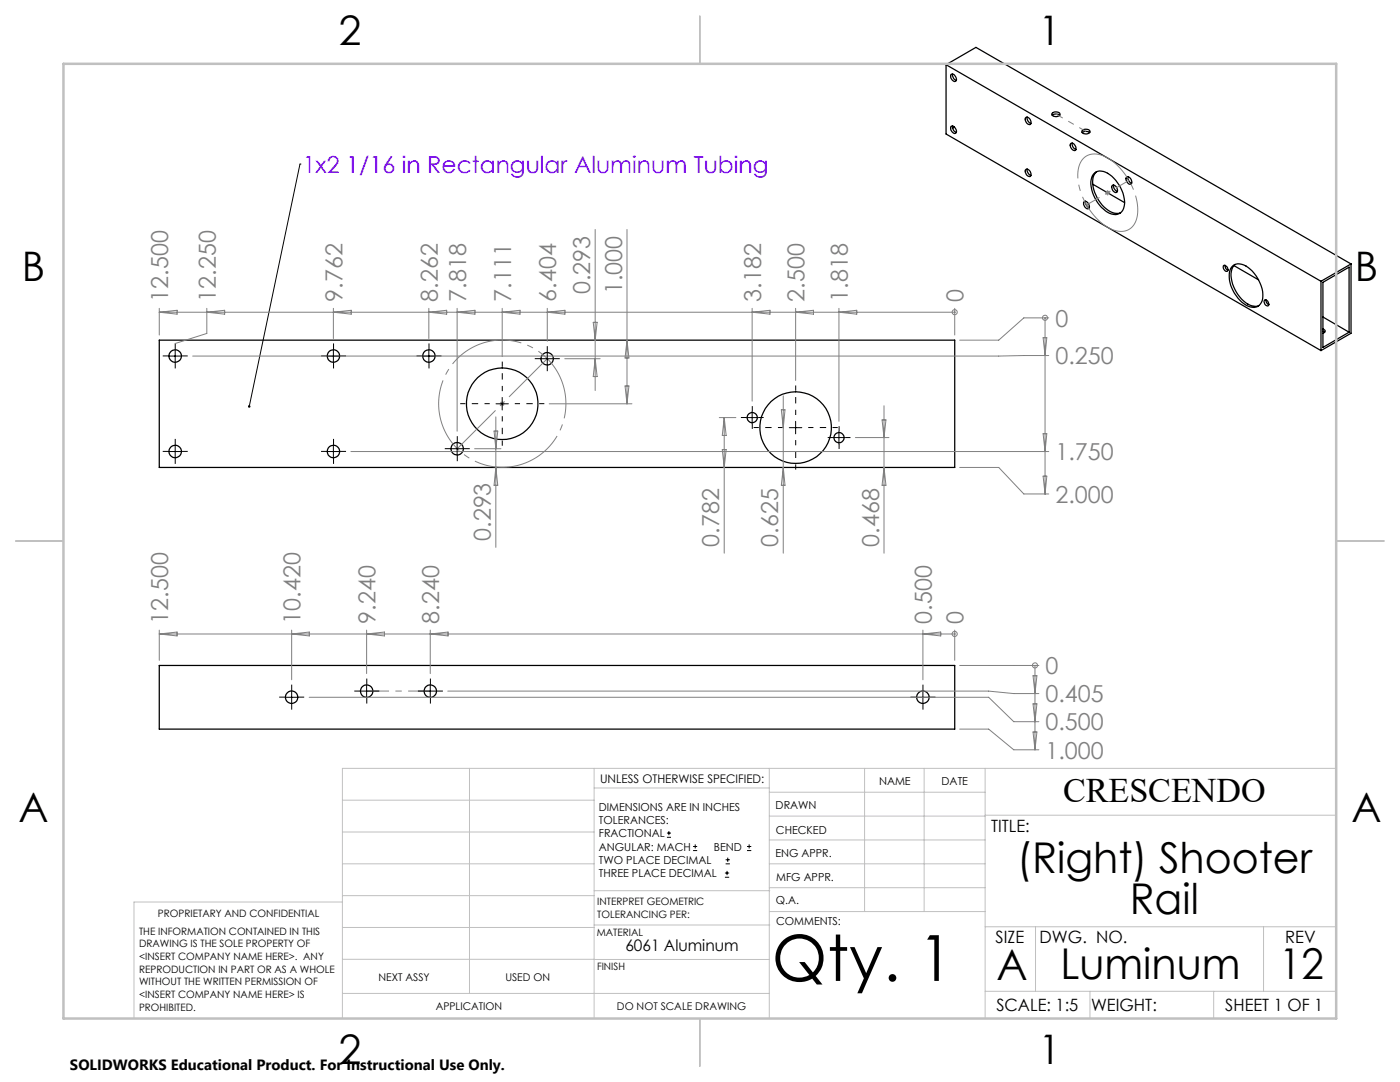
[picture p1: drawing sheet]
<svg xmlns="http://www.w3.org/2000/svg" width="279mm" height="216mm" viewBox="0 0 279 216" stroke-linecap="round" stroke-linejoin="round" font-family="sans-serif">
<g fill="none" stroke="#000" stroke-width=".25">
<path d="M188.8 12.9l6-3.4 74.8 43.2M188.8 12.9l74.8 43.2M188.8 12.9v13.8l74.8 43.3M189.8 14.9a.91 .91 0 0 1 .9 .3 .91 .91 0 0 1 0 1 1.01 1.01 0 0 1-.9-1.3zM190.1 14.8a1.2 1.2 0 0 0 .8 1.3M189.8 25.2a.9 .9 0 0 1 1.1 1.1l-.1 .2a.8 .8 0 0 1-.8-.1 .8 .8 0 0 1-.3-.9zM190.1 25.2a1.2 1.2 0 0 0 .8 1.2M190.5 25.4l-.4 .2M204.7 33.8a.89 .89 0 0 1 1.1 1.1 .57 .57 0 0 1-.7 .3 .57 .57 0 0 1-.4-.6l-.1-.2zM204.7 23.5a.89 .89 0 0 1 1.1 1.1 .57 .57 0 0 1-.7 .2 .57 .57 0 0 1-.4-.6l-.1-.2zM205 23.4a1.21 1.21 0 0 0 .7 1.3M205 33.7a1.28 1.28 0 0 0 .7 1.3"/>
<path d="M210 22.6a1.02 1.02 0 0 1 1.6 .2 .93 .93 0 0 1-.9 .5 .93 .93 0 0 1-.8-.6zM210 23a1.23 1.23 0 0 1 1.5 0M213.7 28.6a.87 .87 0 0 1 1 1.1v.2a.82 .82 0 0 1-.9-.1 .82 .82 0 0 1-.2-.8zM214 28.5a1.16 1.16 0 0 0 .7 1.3M216 26.5a1.23 1.23 0 0 1 1.5 0M216 26a.87 .87 0 0 1 .9-.2 .87 .87 0 0 1 .6 .6 .98 .98 0 0 1-1.6-.2zM218.1 36.8l6.3 3.6M218.5 34.5a2.66 2.66 0 0 1 3.4 .7 6.9 6.9 0 0 1 2.4 6.3 2 2 0 0 1-3.2 .9 7.3 7.3 0 0 1-3.3-6.6l.2-.7zM218.9 34.3a3.7 3.7 0 0 0-.4 4.1 5.9 5.9 0 0 0 4.4 4.2l.7-.1M222 37a.89 .89 0 0 1 1 1.1 .42 .42 0 0 1-.4 .3 .42 .42 0 0 1-.4-.2l-.3-.7zM222.2 36.9a1.21 1.21 0 0 0 .8 1.3M224.8 35.3a.87 .87 0 0 1 .9 .5 .87 .87 0 0 1-.1 1 1.08 1.08 0 0 1-.8-1.5z"/>
<path d="M225.1 35.3a1.2 1.2 0 0 0 .7 1.2M216.4 40.3a.89 .89 0 0 1 1 1 .42 .42 0 0 1-.4 .4 .42 .42 0 0 1-.4-.3l-.3-.6zM216.6 40.1a1.21 1.21 0 0 0 .8 1.4M244.2 53a.69 .69 0 0 1 .7 .3 .69 .69 0 0 1 0 .9 .88 .88 0 0 1-.7-1.2zM244.5 53l.1 .6 .4 .3M246.1 53a2.67 2.67 0 0 1 3.4 .7 7 7 0 0 1 2.4 6.3 2 2 0 0 1-3.2 .9 7 7 0 0 1-3.2-7zM246.2 53l5 2.8M246.5 52.8a3.5 3.5 0 0 0-.5 3.9 6.2 6.2 0 0 0 4.3 4.4l.9-.1M252.4 59.8a.77 .77 0 0 1 .7 .5 .77 .77 0 0 1-.1 .8 .82 .82 0 0 1-.6-1.3zM252.7 59.8v.5l.5 .5M263.6 56.1v13.9M264 56.3l5.2-3v13l-5.2 3z"/>
<path d="M269.6 52.7v13.8l-6 3.5M269.6 52.7l-6 3.4M31.8 67.9h158.7v25.4h-158.7zM264 65.7a.42 .42 0 0 1 .5 .4 .42 .42 0 0 1-.5 .4M264 66.1l.4 .2M264 63.3l5.2 3M31.8 132.8h158.7v12.7h-158.7z"/>
<circle cx="35" cy="71" r="1.23"/>
<circle cx="66.5" cy="71" r="1.24"/>
<circle cx="85.6" cy="71" r="1.24"/>
<circle cx="109.2" cy="71.6" r="1.24"/>
<circle cx="35" cy="90.1" r="1.23"/>
<circle cx="66.5" cy="90.1" r="1.24"/>
<circle cx="91.2" cy="89.6" r="1.24"/>
<circle cx="100.2" cy="80.6" r="7.1"/>
<circle cx="150.1" cy="83.3" r="1.02"/>
<circle cx="158.8" cy="85.3" r="7.1"/>
<circle cx="167.4" cy="87.3" r="1.02"/>
<circle cx="58.2" cy="139.1" r="1.24"/>
<circle cx="73.2" cy="137.9" r="1.24"/>
<circle cx="85.9" cy="137.9" r="1.24"/>
<circle cx="184.2" cy="139.1" r="1.24"/>
</g>
<g fill="none" stroke="#000" stroke-width=".2">
<path d="M59.9 32.7h.1M59.9 32.7l-10.2 48.4M33.7 71h2.5M35 69.8v2.5M65.3 71h2.5M66.5 69.8v2.5M84.3 71h2.6M85.6 69.8v2.5M100.2 79.3v2.5M108 71.6h2.5M109.2 70.3v2.5M33.7 90.1h2.5"/>
<path d="M35 88.8v2.5M65.3 90.1h2.5M66.5 88.8v2.5M90 89.5h2.5M91.2 88.3v2.5M99 80.6h2.5M148.9 83.3h2.5M150.1 82.1v2.5M157.5 85.3h2.5M158.8 84.1v2.5M166.2 87.3h2.5M167.4 86.1v2.5"/>
<path d="M56.9 139.1h2.5M58.2 137.9v2.5M71.9 137.9h2.5M73.2 136.7v2.5M84.6 137.9h2.5M85.9 136.7v2.5M182.9 139.1h2.5M184.2 137.9v2.5M133.1 167.1h.8M133.1 166.2h.8M133.5 165.8v.9M138.3 169.7h.8"/>
<path d="M138.3 168.9h.8M138.7 168.5v.8M144.7 175h.8M144.7 174.2h.8M144.8 172.4h.9M144.8 171.6h.9M145.1 173.8v.8M145.2 171.1v.9M149.1 169.7h.8M149.1 168.9h.8M149.5 168.5v.8"/>
</g>
<g fill="none" stroke="#808080" stroke-width=".2">
<path d="M220.6 38.5h.9M220.7 38.1l.7 .7M221.1 38v1M221.4 38.1l-.7 .7M118.8 45.8v32.1M125.1 45.8v34.8M31.8 61.5v5.4M31.8 62.3l3.5-.4v.8zM31.8 62.3h158.7M41.3 61.5v5l-6.3 2M41.3 62.3l3.5-.4v.8zM66.5 61.5v6.1"/>
<path d="M66.5 62.3l3.6-.4v.8zM85.6 61.5v6.1M85.6 62.3l3.5-.4v.8zM91.2 61.5v24.5M91.2 62.3l3.6-.4v.8zM100.2 61.5v9.7M100.2 62.3l3.6-.4v.8zM109.2 61.5v6.6M109.2 62.3l3.5-.4v.8zM112.7 71.6h7.1M118.4 64.3h.8l-.4 3.6zM118.8 71.6l.4 3.5h-.8z"/>
<path d="M124.7 77h.8l-.4 3.6zM125.1 67.9l.4 3.5h-.8zM150.1 61.5v18.5M150.1 62.3l3.6-.4v.8zM156.3 79v31.4M158.8 61.5v14.4M158.8 62.3l3.5-.4v.8zM167.4 61.5v22.6M167.4 62.3l3.6-.4v.8zM190.5 62.3h.1M190.5 61.5v5.4M208.2 67.4h.7l-.3 3.5z"/>
<path d="M208.6 63.4v35.2M208.6 63.4h.1M209.3 63.4h-5l-5 4.5h-7.8M209.3 70.9l-170.8 .1M70 90.1h139.3M94.7 89.5h5.3M98.6 86h.7l-.3 3.5zM99 83.2v26M99 93.3l.3 3.5h-.7zM99.7 80.6h1M99.9 80.2l.7 .7M100.2 80.1v1"/>
<path d="M100.6 80.2l-.7 .7M109.6 80.6h16.5M143.5 83.3h3.4M144.1 89.7h.8l-.4 3.6zM144.5 83.3v27.1M144.5 83.3l.4 3.6h-.8zM155.9 81.8h.8l-.4 3.5zM156.3 93.3l.4 3.5h-.8zM170.7 87.3h6.7M176 83.8h.8l-.4 3.5zM176.4 93.3l.4 3.5h-.8zM176.4 81v29.4"/>
<path d="M191.5 93.3h7.8l5 5.3h5M208.2 95h.7l-.3 3.6zM208.2 86.5h.7l-.3 3.6zM31.8 126.5h158.7M31.8 125.7v6.1M31.8 126.5l3.5-.4v.8zM58.2 125.7v9.9M58.2 126.5l3.5-.4v.8zM61.7 139.1h135.6l5 4.9h5M73.2 125.7v8.7M73.2 126.5l3.5-.4v.8zM85.9 125.7v8.7"/>
<path d="M85.9 126.5l3.5-.4v.8zM89.4 137.9h107.9l5 .5h5M184.2 125.7v9.9M184.2 126.5l3.5-.4v.8zM190.5 126.5h.1M190.5 125.7v6.1M191.5 132.8h15.8M206.2 134.8h.7l-.3 3.6zM206.6 132.8v16.8M206.6 132.8h.1M191.5 145.5h5.8l5 4.1h5M206.2 146h.7l-.3 3.6z"/>
<path d="M206.2 140.4h.7l-.3 3.6z"/>
<circle cx="190.5" cy="62.3" r=".5"/>
<circle cx="208.6" cy="63.4" r=".5"/>
<circle cx="190.5" cy="126.5" r=".5"/>
<circle cx="206.6" cy="132.8" r=".51"/>
</g>
<path d="M222.8 46.1a3.4 3.4 0 0 0 4.2-3.5 12.7 12.7 0 0 0-7-11.6 3.4 3.4 0 0 0-4.9 3.1 12.6 12.6 0 0 0 7.2 11.8l.5 .2" fill="none" stroke="#808080" stroke-width=".2" stroke-dasharray="15.2 1.3 1.3 1.3" stroke-dashoffset="5.3" stroke-linecap="butt"/>
<path d="M104 92.7a12.7 12.7 0 0 0 5.1-21.2 12.7 12.7 0 0 0-21.1 5.5 12.7 12.7 0 0 0 15 15.9l1-.2" fill="none" stroke="#808080" stroke-width=".2" stroke-dasharray="15.2 1.3 1.3 1.3" stroke-dashoffset="5.8" stroke-linecap="butt"/>
<path d="M100.2 78v-5.8M97.7 80.5h-5.9M100.2 83v5.9M102.7 80.5h5.9M156.3 85.3h-5.9M158.8 82.8v-5.9M158.8 87.8v5.9M161.3 85.3h5.9" fill="none" stroke="#000" stroke-width=".2" stroke-dasharray="15.2 1.3 1.3 1.3" stroke-dashoffset="14.2" stroke-linecap="butt"/>
<g fill="none" stroke="#000" stroke-width=".2" stroke-dasharray="15.2 1.3 1.3 1.3" stroke-linecap="butt">
<path d="M33.7 71h-1.2M35 69.8v-1.3M35 72.3v1.2M36.2 71h1.3M65.3 71h-1.2M66.6 69.8v-1.3M66.6 72.3v1.2M67.8 71h1.3M84.4 71h-1.3M85.6 69.8v-1.3M85.6 72.3v1.2M86.9 71h1.2"/>
<path d="M108 71.6h-1.3M109.2 70.3v-1.2M109.2 72.8v1.3M110.5 71.6h1.2M33.7 90.1h-1.2M35 88.8v-1.2M35 91.3v1.3M36.2 90.1h1.3M65.3 90.1h-1.2M66.6 88.8v-1.2M66.6 91.3v1.3M67.8 90.1h1.3"/>
<path d="M90 89.5h-1.2M91.3 88.3v-1.3M91.3 90.8v1.2M92.5 89.5h1.3M148.9 83.3h-1M150.1 82.1v-1.1M150.1 84.6v1M151.4 83.3h1M166.2 87.3h-1M167.5 86.1v-1.1M167.5 88.6v1M168.7 87.3h1"/>
<path d="M57 139.1h-1.3M58.2 137.9v-1.3M59.5 139.1h1.2M71.9 137.9h-1.2M73.2 136.6v-1.2M73.2 139.1v1.3M74.4 137.9h1.3M84.6 137.9h-1.2M85.9 136.6v-1.2M85.9 139.1v1.3M87.1 137.9h1.3M182.9 139.1h-1.2"/>
<path d="M184.2 137.9v-1.3M185.4 139.1h1.3M58.2 140.4v1.2M184.2 140.4v1.2"/>
</g>
<path d="M225.3 36l-8.5 4.9" fill="none" stroke="#808080" stroke-width=".2" stroke-dasharray="15.2 1.3 1.3 1.3" stroke-dashoffset="12.3" stroke-linecap="butt"/>
<path d="M210.8 22.8l5.9 3.4" fill="none" stroke="#808080" stroke-width=".2" stroke-dasharray="15.2 1.3 1.3 1.3" stroke-dashoffset="13.7" stroke-linecap="butt"/>
<path d="M73.2 137.9h12.7" fill="none" stroke="#808080" stroke-width=".2" stroke-dasharray="15.2 1.3 1.3 1.3" stroke-dashoffset="10.8" stroke-linecap="butt"/>
<path d="M109.2 71.6l-17.9 17.9" fill="none" stroke="#808080" stroke-width=".2" stroke-dasharray="15.2 1.3 1.3 1.3" stroke-dashoffset="4.4" stroke-linecap="butt"/>
<g fill="none" stroke="#c0c0c0" stroke-width=".2">
<path d="M68.3 159.7h50.3M93.7 153.3v44.9M118.6 153.3v49.9M118.6 157.2h34.9M153.5 153.3v49.9M153.5 158.1h43.1M172.5 153.3v28.6M184.4 153.3v28.6M196.6 153.3v49.9M266.7 153.3h-198.4v49.9M68.3 178.7h50.3M68.3 172.4h50.3"/>
<path d="M68.3 166h50.3M68.3 180h-41.6v23.2M118.6 177.7h35M153.5 167.6h43.1M153.5 162.8h43.1M153.5 172.4h43.1M153.5 177.1h43.1M196.6 162.7h70.1M68.3 198.2h85.2M68.3 191.4l85.2 .1M68.3 185.1h50.3M118.6 184.6h35"/>
<path d="M153.6 181.9h43M196.6 197.8h70.1M196.6 184.9h70.1M206.7 184.9v12.9M217.5 197.8v5.4M242.2 197.8v5.4M252.2 184.9v12.9"/>
</g>
<path d="M139.7 3.2v9.5M3.1 107.9h9.6M266.7 107.9h9.5M139.7 203.2v9.6" fill="none" stroke="#c0c0c0" stroke-width=".25"/>
<path d="M12.7 12.7h254v190.5h-254z" fill="none" stroke="#c0c0c0" stroke-width=".5"/>
<path d="M49.6 80.9a.26 .26 0 0 1 .4 .2 .26 .26 0 0 1-.3 .3v-.3v.3l-.2-.2z" fill="#000"/>
<text font-size="12.7" x="154" y="195.7">Qty. 1</text>
<g font-size="8.5">
<text x="202.9" y="174.2">(Right) Shooter</text>
<text x="225.5" y="182.3">Rail</text>
<text x="198.9" y="195.5">A</text>
<text x="211.6" y="195.4">Luminum</text>
<text x="255.3" y="195.4">12</text>
</g>
<g font-size="8.1">
<text x="67.6" y="8.9">2</text>
<text x="207.3" y="8.9">1</text>
<text x="4.4" y="56.2">B</text>
<text x="270.4" y="56.2">B</text>
<text x="3.7" y="164.1">A</text>
<text x="269.7" y="164.1">A</text>
<text x="67.6" y="212.4">2</text>
<text x="207.3" y="212.4">1</text>
</g>
<text font-size="6.9" x="212.2" y="160.1">CRESCENDO</text>
<text font-size="4.7" fill="#8000ff" x="60.4" y="34.5">1x2 1/16 in Rectangular Aluminum Tubing</text>
<g font-size="4.7" fill="#808080">
<text x="117.8" y="58.7" transform="rotate(-90 117.8 58.7)">0.293</text>
<text x="124.1" y="58.7" transform="rotate(-90 124.1 58.7)">1.000</text>
<text x="33.6" y="60.2" transform="rotate(-90 33.6 60.2)">12.500</text>
<text x="43.1" y="60.2" transform="rotate(-90 43.1 60.2)">12.250</text>
<text x="68.3" y="60.2" transform="rotate(-90 68.3 60.2)">9.762</text>
<text x="87.4" y="60.2" transform="rotate(-90 87.4 60.2)">8.262</text>
<text x="93" y="60.2" transform="rotate(-90 93 60.2)">7.818</text>
<text x="102" y="60.2" transform="rotate(-90 102 60.2)">7.111</text>
<text x="111" y="60.2" transform="rotate(-90 111 60.2)">6.404</text>
<text x="151.9" y="60.2" transform="rotate(-90 151.9 60.2)">3.182</text>
<text x="160.6" y="60.2" transform="rotate(-90 160.6 60.2)">2.500</text>
<text x="169.2" y="60.2" transform="rotate(-90 169.2 60.2)">1.818</text>
<text x="192.3" y="60.2" transform="rotate(-90 192.3 60.2)">0</text>
<text x="210.6" y="65.2">0</text>
<text x="210.6" y="72.7">0.250</text>
<text x="210.6" y="91.8">1.750</text>
<text x="210.6" y="100.3">2.000</text>
<text x="98" y="107.9" transform="rotate(-90 98 107.9)">0.293</text>
<text x="143.5" y="109.1" transform="rotate(-90 143.5 109.1)">0.782</text>
<text x="155.3" y="109.1" transform="rotate(-90 155.3 109.1)">0.625</text>
<text x="175.4" y="109.1" transform="rotate(-90 175.4 109.1)">0.468</text>
<text x="33.6" y="124.4" transform="rotate(-90 33.6 124.4)">12.500</text>
<text x="60" y="124.4" transform="rotate(-90 60 124.4)">10.420</text>
<text x="75" y="124.4" transform="rotate(-90 75 124.4)">9.240</text>
<text x="87.7" y="124.4" transform="rotate(-90 87.7 124.4)">8.240</text>
<text x="186" y="124.4" transform="rotate(-90 186 124.4)">0.500</text>
<text x="192.3" y="124.4" transform="rotate(-90 192.3 124.4)">0</text>
<text x="208.6" y="134.5">0</text>
<text x="208.6" y="140.1">0.405</text>
<text x="208.6" y="145.7">0.500</text>
<text x="208.6" y="151.4">1.000</text>
</g>
<g font-size="3.4">
<text x="197.8" y="166">TITLE:</text>
<text x="198.7" y="188.1">SIZE</text>
<text x="207.5" y="188.1">DWG. NO.</text>
<text x="256.5" y="188.2">REV</text>
<text x="198.8" y="201.7">SCALE: 1:5</text>
<text x="217.7" y="201.8">WEIGHT:</text>
<text x="244.5" y="201.7">SHEET 1 OF 1</text>
</g>
<text font-size="3.2" x="124.8" y="189.8">6061 Aluminum</text>
<text font-size="3" x="14" y="213.5">SOLIDWORKS Educational Product. For Instructional Use Only.</text>
<text font-size="2.4" x="119.8" y="156.2">UNLESS OTHERWISE SPECIFIED:</text>
<g font-size="2.2">
<text x="119.5" y="161.8">DIMENSIONS ARE IN INCHES</text>
<text x="154.8" y="161.4">DRAWN</text>
<text x="175.4" y="156.6">NAME</text>
<text x="187.9" y="156.7">DATE</text>
<text x="119.5" y="164.4">TOLERANCES:</text>
<text x="119.5" y="167.1">FRACTIONAL</text>
<text x="154.9" y="166.3">CHECKED</text>
<text x="119.5" y="169.7">ANGULAR: MACH</text>
<text x="119.5" y="172.4">TWO PLACE DECIMAL</text>
<text x="142.5" y="169.7">BEND</text>
<text x="154.8" y="171">ENG APPR.</text>
<text x="119.5" y="175">THREE PLACE DECIMAL</text>
<text x="154.9" y="175.7">MFG APPR.</text>
<text x="154.9" y="180.4">Q.A.</text>
<text x="154.9" y="184.6">COMMENTS:</text>
</g>
<g font-size="2.1">
<text x="75.5" y="195.7">NEXT ASSY</text>
<text x="100.9" y="195.7">USED ON</text>
<text x="86.9" y="201.5">APPLICATION</text>
<text x="123.1" y="201.6">DO NOT SCALE DRAWING</text>
</g>
<g font-size="2">
<text x="31.5" y="182.9">PROPRIETARY AND CONFIDENTIAL</text>
<text x="119.2" y="180.6">INTERPRET GEOMETRIC</text>
<text x="119.2" y="183.1">TOLERANCING PER:</text>
<text x="27.8" y="186.5">THE INFORMATION CONTAINED IN THIS</text>
<text x="27.8" y="189">DRAWING IS THE SOLE PROPERTY OF</text>
<text x="27.8" y="191.6">&lt;INSERT COMPANY NAME HERE&gt;. ANY</text>
<text x="119.1" y="186.7">MATERIAL</text>
<text x="27.8" y="194.1">REPRODUCTION IN PART OR AS A WHOLE</text>
<text x="27.8" y="196.6">WITHOUT THE WRITTEN PERMISSION OF</text>
<text x="119.1" y="193.5">FINISH</text>
<text x="27.8" y="199.1">&lt;INSERT COMPANY NAME HERE&gt; IS</text>
<text x="27.8" y="201.7">PROHIBITED.</text>
</g>
</svg>
